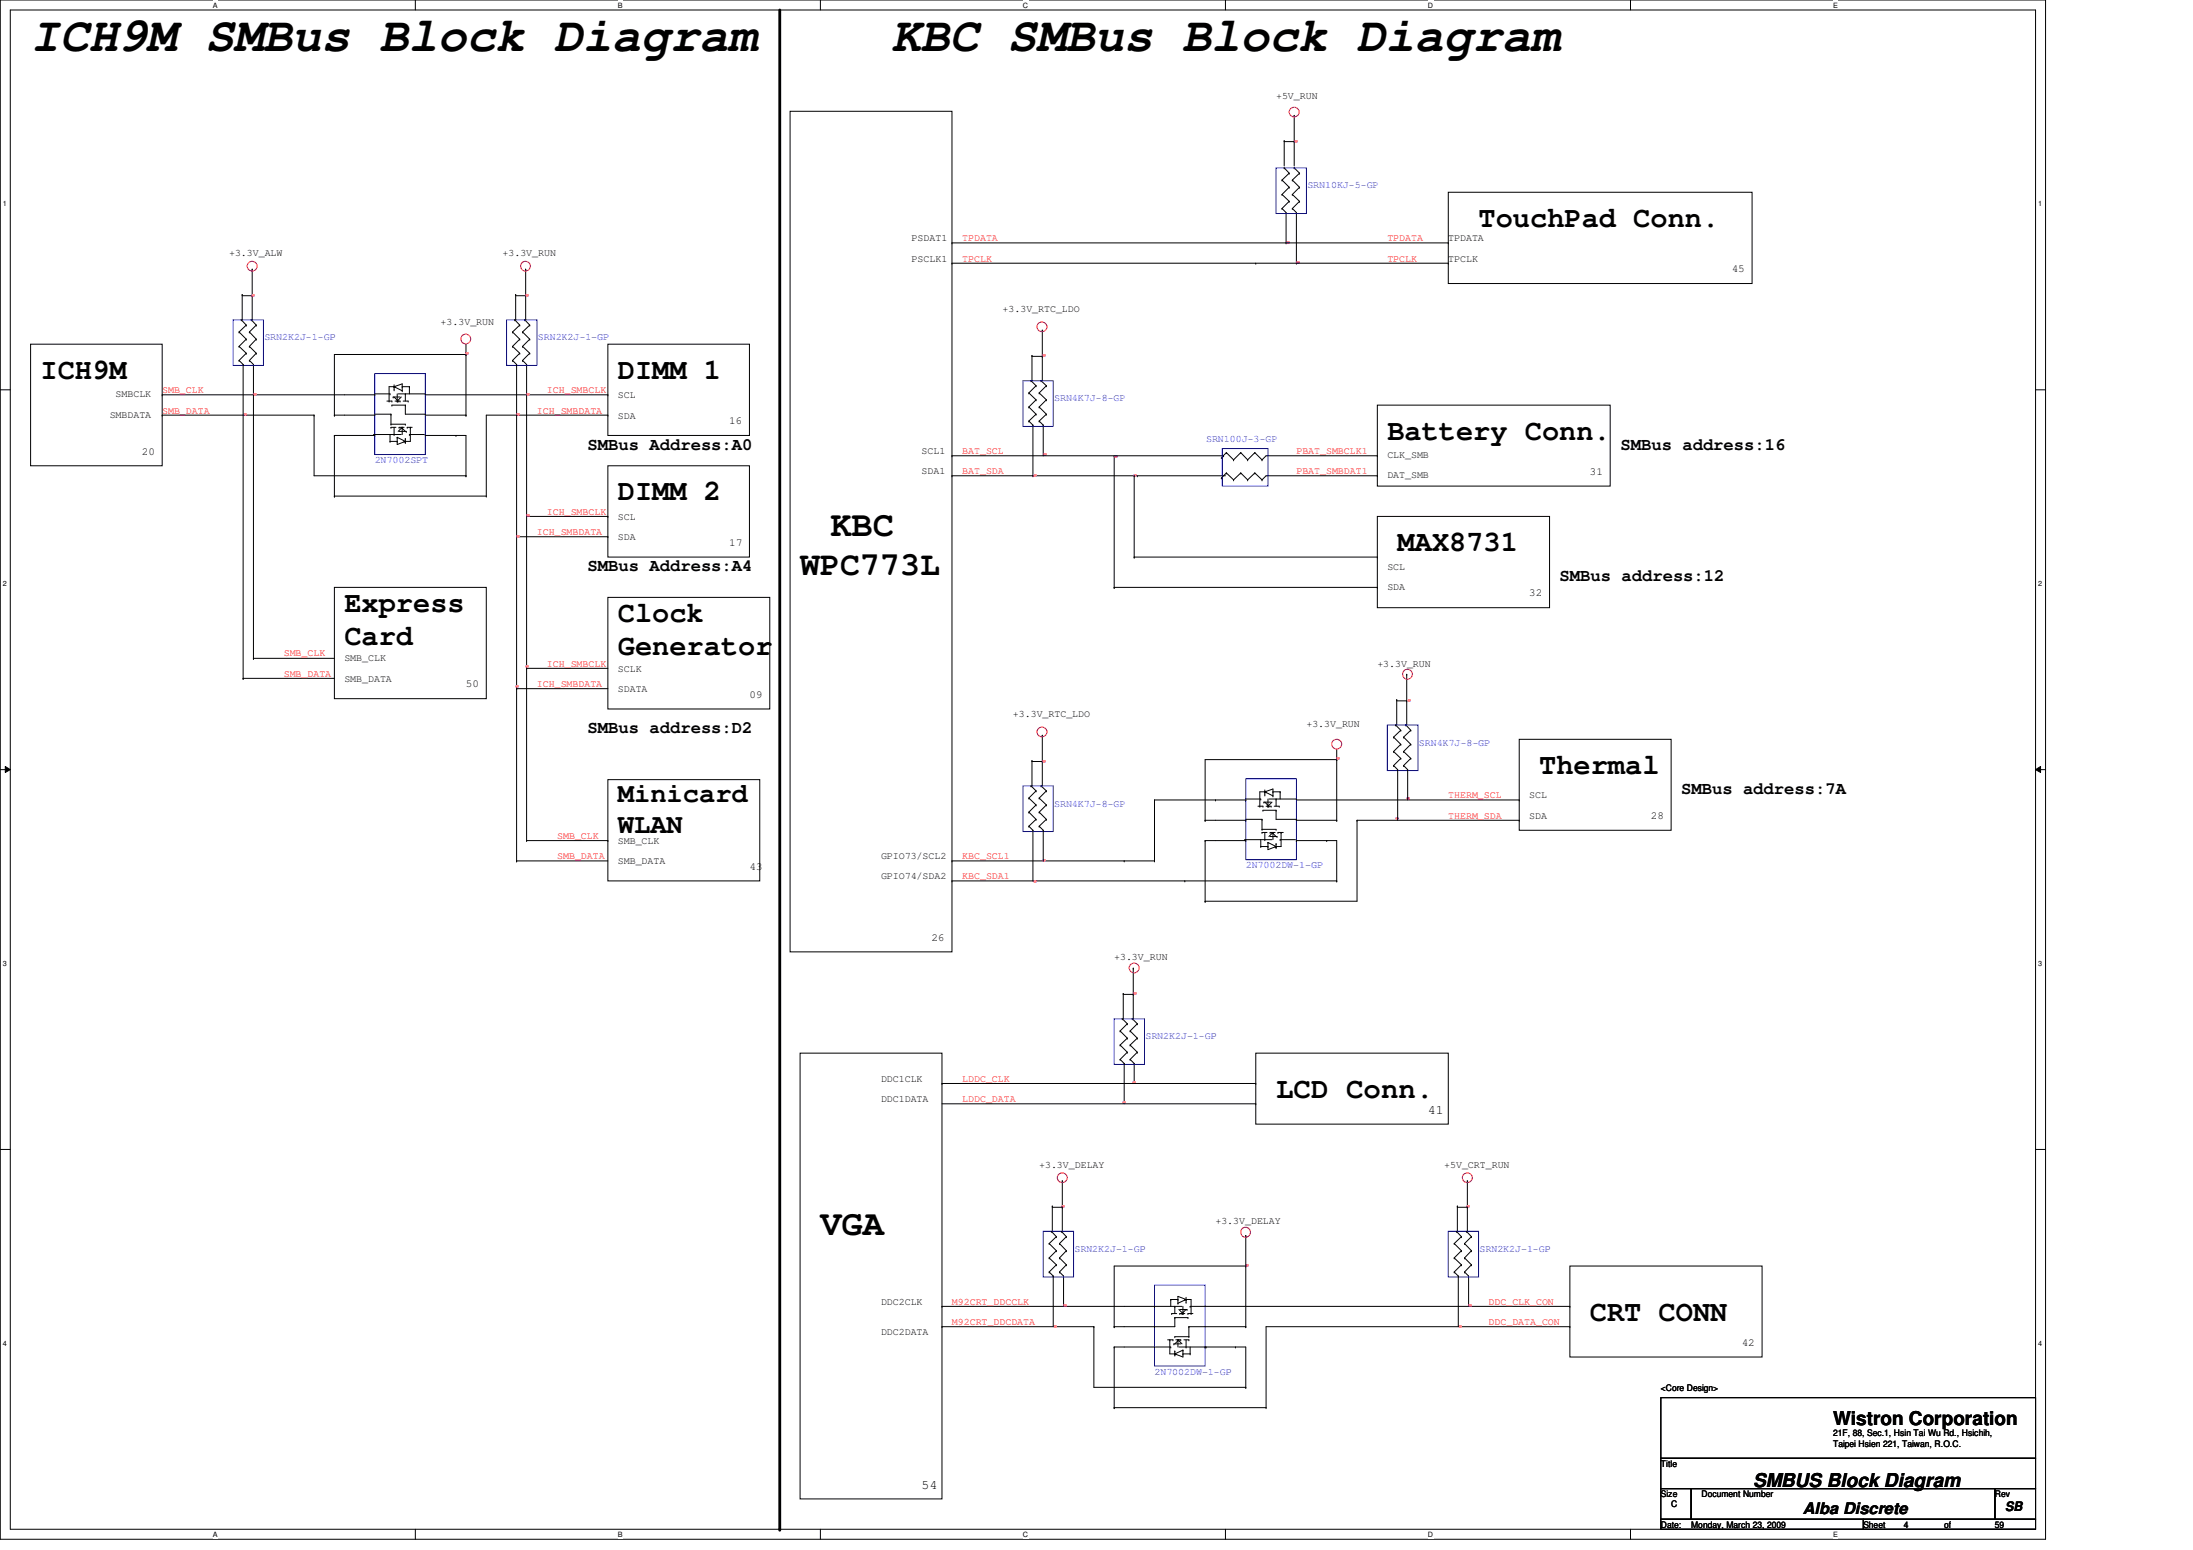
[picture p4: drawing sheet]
<svg xmlns="http://www.w3.org/2000/svg" width="297mm" height="210mm" viewBox="0 0 297 210" stroke-linecap="round" stroke-linejoin="round" font-family="sans-serif">
<path d="M0 0h277.1v208.4h-277.1zM1.4 1.4h274.3v205.7h-274.3z" fill="none" stroke="#000" stroke-width=".14"/>
<g fill="#fff">
<path d="M28.8 .1h.7v1.1h-.7z"/>
<path d="M28.8 207.2h.7v1.1h-.7z"/>
</g>
<path d="M56.3 0v1.4M56.3 207.1v1.3" fill="none" stroke="#000" stroke-width=".14"/>
<g fill="#fff">
<path d="M83.7 .1h.6v1.1h-.6z"/>
<path d="M83.7 207.2h.6v1.1h-.6z"/>
</g>
<path d="M111.1 0v1.4M111.1 207.1v1.3" fill="none" stroke="#000" stroke-width=".14"/>
<g fill="#fff">
<path d="M138.6 .1h.7v1.1h-.7z"/>
<path d="M138.6 207.2h.7v1.1h-.7z"/>
</g>
<path d="M166 0v1.4M166 207.1v1.3" fill="none" stroke="#000" stroke-width=".14"/>
<g fill="#fff">
<path d="M193.4 .1h.7v1.1h-.7z"/>
<path d="M193.4 207.2h.7v1.1h-.7z"/>
</g>
<path d="M220.8 0v1.4M220.8 207.1v1.3" fill="none" stroke="#000" stroke-width=".14"/>
<g fill="#fff">
<path d="M248.3 .1h.6v1.1h-.6z"/>
<path d="M248.3 207.2h.6v1.1h-.6z"/>
<path d="M.4 27.1h.5v1.1h-.5z"/>
<path d="M276.1 27.1h.5v1.1h-.5z"/>
<path d="M.4 78.5h.5v1.1h-.5z"/>
<path d="M276.1 78.5h.5v1.1h-.5z"/>
</g>
<path d="M0 52.8h1.4M275.7 52.8h1.4" fill="none" stroke="#000" stroke-width=".14"/>
<g fill="#fff">
<path d="M.4 129.9h.5v1.1h-.5z"/>
<path d="M276.1 129.9h.5v1.1h-.5z"/>
</g>
<path d="M0 104.2h1.4M.7 103.8l.7 .4-.7 .4zM275.7 104.2l.7-.4v.8zM275.7 104.2h1.4" fill="none" stroke="#000" stroke-width=".14"/>
<path d="M.7 103.8l.7 .4-.7 .4zM275.7 104.2l.7-.4v.8z" fill="#000"/>
<g fill="#fff">
<path d="M.4 181.4h.5v1.1h-.5z"/>
<path d="M276.1 181.4h.5v1.1h-.5z"/>
</g>
<g fill="none" stroke="#000" stroke-width=".14">
<path d="M107 15.1h21.9v113.8h-21.9zM173.9 19h.1M173.9 19v3.5M173.9 19.2h1.4M175.3 15.6h.1M175.3 19.2h.1M175.3 15.6v6.9M32.8 39.9h.1M32.8 39.9v3.4M34.2 36.4h.1M34.2 36.4v6.9M69.8 39.9h.1"/>
<path d="M69.8 39.9v3.4M71.2 36.4h.1M71.2 36.4v6.9M128.9 32.9h.1M128.9 35.6h.1M128.9 35.6h67.3M128.9 32.9h67.3M170.1 35.6h.1M173.6 28.2h.1M173.6 26.3h.1M173.6 24.4h.1M173.6 28.2l.6 .6v4.1"/>
<path d="M173.6 26.3l1 1M173.6 24.4l1 1M173.9 22.7h.1M173.9 22.7l.7 .8M174.2 32.9h.1M174.6 27.3h.1M174.6 25.4h.1M174.6 23.5h.1M174.6 27.3l-1 .9M174.6 25.4l-1 .9M174.6 23.5l-1 .9M175 28.2h.1"/>
<path d="M175 26.3h.1M175 24.4h.1M175 28.2l.6 .6v6.8M175 26.3l1 1M175 24.4l1 1M175.3 22.7h.1M175.3 22.7l.7 .8M175.6 35.6h.1M176 27.3h.1M176 25.4h.1M176 23.5h.1M176 27.3l-1 .9"/>
<path d="M176 25.4l-1 .9M176 23.5l-1 .9M196.2 26h41.1v12.4h-41.1zM196.2 32.9h.1M196.2 35.6h.1M4.1 46.6h17.9v16.5h-17.9zM22 53.5h.1M22 56.2h.1M22 53.5h28.8M22 56.2h20.5M32.4 48.8h.1M32.4 46.9h.1"/>
<path d="M32.4 45h.1M32.4 48.8l.5 .6M32.4 46.9l1 .9M32.4 45l1 .9M32.7 43.3h.1M32.7 43.3l.7 .7M32.8 40h1.4M32.9 49.4h.1M32.9 49.4v42.5M33.4 47.8h.1M33.4 45.9h.1M33.4 44h.1"/>
<path d="M33.4 47.8l-1 1M33.4 45.9l-1 1M33.4 44l-1 1M33.8 48.8h.1M33.8 46.9h.1M33.8 45h.1M33.8 48.8l.5 .6M33.8 46.9l.9 .9M33.8 45l.9 .9M34 43.3h.1M34 43.3l.7 .7M34.2 40h.1"/>
<path d="M34.3 49.4h.1M34.3 49.4v39.8M34.7 47.8h.1M34.7 45.9h.1M34.7 44h.1M34.7 47.8l-.9 1M34.7 45.9l-.9 1M34.7 44l-.9 1M42.5 56.2h.1M42.5 56.2v8.2h20.6M45.3 59h.1M45.3 56.2h.1"/>
<path d="M45.3 56.2h5.5M45.3 59h5.5M45.3 59v8.2M50.6 58.8h.1M50.6 58.8h3.8M50.8 59h.1M50.8 56.2h.1M50.8 53.5h.1M50.8 53.3h2M50.8 56.1h2.2M52.4 54.3h.7M52.7 54.3h.1"/>
<path d="M52.8 53.3h.1M52.8 59.8h.1M52.8 59.8h1M52.8 58.8v1M53 56.1h.1M53 57.4h.1M53 57.9h.1M53 56.1v1.3M53 57.4h1.9M53 57.9h.6M53.1 54.3h.1M53.1 54.9h.1"/>
<path d="M53.1 54.9h1.8M53.3 53.8h.1M53.3 53.8h.9M53.4 52.8h.1M53.4 52.4h.1M53.4 58.8h.1M53.4 52.1v.7M53.4 57.9v.9M53.4 52.4l1.1-.4v.9M53.4 52.4l1.1 .5M53.4 53.8l.5 .5M53.5 52.4h.1"/>
<path d="M53.5 52.4h-.8v1.9M53.5 54.3h.7M53.8 54.3h.1M53.8 59.8h.1M53.8 59.2h.1M53.8 53.3v1M53.8 59.2v1l1.1-.4M53.8 59.2l1.1 .6M53.9 54.3h.1M53.9 53.3h3.7M54.1 57.9h.1M54.1 57.9h.6"/>
<path d="M54.1 58.4h.9M54.2 54.3h.1M54.4 57.9h.1M54.4 53.8l-.6 .5M54.4 57.9l.5 .5M54.5 52.4h.1M54.5 52.9h.1M54.5 57.9h.1M54.5 52.4h1M54.5 57.9v.9M54.5 57.9l-.6 .5M54.6 54.3h.7"/>
<path d="M54.7 59.8h.1M54.9 57.4h.1M54.9 53.3h.1M54.9 54.9h.1M54.9 59.4h.1M54.9 59.8h.1M54.9 54.9v1.2h2.7M54.9 53.3v1M54.9 59.4v.7M55 58.4h.1M55.2 57.9h.1M55.2 57.9h.6"/>
<path d="M55.3 54.3h.1M55.5 52.4h.1M55.5 58.8h.1M55.5 52.4v.9M55.5 58.8h2M55.6 57.9h.1M55.6 57.9v1.9h-.9M57.6 53.3h.1M57.6 56.1h.1M57.6 59h.1M57.6 53.5h24.7M57.6 56.2h5.5"/>
<path d="M57.6 59h5.5v5.4M61.8 59h.1M63.1 56.2h.1M63.1 48h.1M63.1 46.6v9.6M63.1 48h-17.8v8.2M69.4 48.8h.1M69.4 46.9h.1M69.4 45h.1M69.4 48.8l.6 .6M69.4 46.9l1 .9M69.4 45l1 .9"/>
<path d="M69.7 43.3h.1M69.7 43.3l.7 .7M69.8 40h1.4M70 49.4h.1M70 49.4v67.2M70.4 47.8h.1M70.4 45.9h.1M70.4 44h.1M70.4 47.8l-1 1M70.4 45.9l-1 1M70.4 44l-1 1M70.8 48.8h.1"/>
<path d="M70.8 46.9h.1M70.8 45h.1M70.8 48.8l.5 .6M70.8 46.9l1 .9M70.8 45l1 .9M71.1 43.3h.1M71.1 43.3l.7 .7M71.2 40h.1M71.3 53.5h.1M71.3 49.4h.1M71.3 49.4v64.4M71.8 47.8h.1"/>
<path d="M71.8 45.9h.1M71.8 44h.1M71.8 47.8l-1 1M71.8 45.9l-1 1M71.8 44l-1 1M82.3 46.6h19.2v12.4h-19.2zM82.3 53.5h.1M82.3 56.2h.1M82.3 56.2h-16.4v11M139.4 57h.1M139.4 55.1h.1M139.4 53.2h.1"/>
<path d="M139.4 57l.5 .6M139.4 55.1l.9 1M139.4 53.2l.9 .9M139.7 51.6h.1M139.7 51.6l.6 .6M139.8 48.1h.1M139.8 48.1v3.5M139.8 48.3h1.4M139.9 57.6h.1M139.9 57.6v6.8M140.3 56.1h.1M140.3 54.1h.1"/>
<path d="M140.3 52.2h.1M140.3 56.1l-.9 .9M140.3 54.1l-.9 1M140.3 52.2l-.9 1M140.8 57h.1M140.8 55.1h.1M140.8 53.2h.1M140.8 57l.5 .6M140.8 55.1l.9 1M140.8 53.2l.9 .9M141 51.6h.1M141 51.6l.7 .6"/>
<path d="M141.2 44.7h.1M141.2 48.3h.1M141.2 44.7v6.9M141.3 57.6h.1M141.3 57.6v4.1M141.7 56.1h.1M141.7 54.1h.1M141.7 52.2h.1M141.7 56.1l-.9 .9M141.7 54.1l-.9 1M141.7 52.2l-.9 1M186.6 54.9h31.5v10.9h-31.5z"/>
<path d="M45.3 79.5h20.6v15.1h-20.6zM45.3 67.2h.1M45.3 67.2h20.6M63.1 64.4h.1M65.9 67.2h.1M70 72.7h12.3M71.3 69.9h11M82.3 63.1h19.2v12.3h-19.2zM82.3 72.7h.1M82.3 69.9h.1M128.9 61.7h.1M128.9 64.4h.1"/>
<path d="M128.9 64.4h24.7M128.9 61.7h36.8M139.9 64.4h.1M150.9 61.7h.1M150.9 79.5h.1M150.9 61.7v17.8M150.9 79.5h35.7M153.6 64.4h.1M153.6 75.4h.1M153.6 64.4v11M153.6 75.4h33M154 64.4h.1"/>
<path d="M154 64.4h12M165.4 62h.1M165.4 64.7h.1M165.7 61.7h.1M166.1 61.3h.1M166.1 64.1h.1M166.1 61.3l1 1M166.1 61.3l-.7 .7M166.1 64.1l1 .9M166.1 64.1l-.7 .6M167.1 62.3h.1M167.1 65h.1"/>
<path d="M168.1 61.3h.1M168.1 64.1h.1M168.1 61.3l.9 1M168.1 61.3l-1 1M168.1 64.1l.9 .9M168.1 64.1l-1 .9M169 62.3h.1M169 65h.1M170 61.3h.1M170 64.1h.1M170 61.3l.9 1M170 61.3l-1 1"/>
<path d="M170 64.1l.9 .9M170 64.1l-1 .9M170.9 62.3h.1M170.9 65h.1M186.6 69.9h23.3v12.4h-23.3zM186.6 61.7h.1M186.6 64.4h.1M186.6 75.4h.1M186.6 79.5h.1M186.6 64.4h-15.1l-.6 .6M186.6 61.7h-15.1l-.6 .6M32.9 91.9h.1"/>
<path d="M32.9 91.9h12.4M34.3 89.2h.1M34.3 89.2h11M70 93.3h.1M70 93.3h12.3M71.3 90.5h.1M71.3 90.5h11M82.3 80.9h22v15.1h-22zM141.2 99.6h.1M141.2 99.6v6.8M188.8 99.8h.1M188.8 99.8l.9 1"/>
<path d="M189 98.2h.1M189 98.2l.7 .7M189.2 94.7h.1M189.2 94.7v3.5M189.2 94.9h1.3M189.7 98.9h.1M189.7 98.9l-.9 .9M190.1 99.8h.1M190.1 99.8l1 1M190.4 98.2h.1M190.4 98.2l.7 .7M190.5 91.3h.1"/>
<path d="M190.5 94.9h.1M190.5 91.3v6.9M191.1 98.9h.1M191.1 98.9l-1 .9M70 116.6h.1M70 116.6h12.3M71.3 113.8h.1M71.3 113.8h11M82.3 105.6h20.6v13.7h-20.6zM82.3 113.8h.1M128.9 116.6h.1M128.9 119.3h.1"/>
<path d="M128.9 116.6h27.5M128.9 119.3h52.2M139.4 111.9h.1M139.4 110h.1M139.4 108.1h.1M139.4 111.9l.5 .5M139.4 110l.9 1M139.4 108.1l.9 .9M139.7 106.4h.1M139.7 106.4l.6 .7M139.8 103h.1M139.8 103v3.4"/>
<path d="M139.8 103.1h1.4M139.9 112.4h.1M139.9 112.4v6.9M140.3 111h.1M140.3 109h.1M140.3 107.1h.1M140.3 111l-.9 .9M140.3 109l-.9 1M140.3 107.1l-.9 1M140.8 111.9h.1M140.8 110h.1M140.8 108.1h.1"/>
<path d="M140.8 111.9l.5 .5M140.8 110l.9 1M140.8 108.1l.9 .9M141 106.4h.1M141 106.4l.7 .7M141.2 103.1h.1M141.3 112.4h.1M141.3 112.4v4.2M141.7 111h.1M141.7 109h.1M141.7 107.1h.1M141.7 111l-.9 .9"/>
<path d="M141.7 109l-.9 1M141.7 107.1l-.9 1M152.3 116.6h.1M156.4 116.6h.1M156.4 108.3h.1M156.4 108.3h12.3M156.4 108.3v8.3M160.5 119.3h.1M163.2 113.8h.1M163.2 111.1h.1M163.2 113.8h5.5M163.2 113.8v8.2"/>
<path d="M163.2 111.1h5.5M164.6 108.3h.1M168.6 113.7h.1M168.6 113.7h3.7M168.7 113.8h.1M168.7 111.1h.1M168.7 108.3h.1M168.7 108.2h2.1M168.7 111h2.2M170.4 109.2h.7M170.6 109.2h.1M170.8 108.2h.1"/>
<path d="M170.8 114.6h.1M170.8 114.6h.9M170.8 113.7v.9M170.9 111h.1M170.9 112.3h.1M170.9 112.7h.1M170.9 111v1.3M170.9 112.3h1.9M170.9 112.7h.7M171.1 109.2h.1M171.1 109.7h.1M171.1 109.7h1.7"/>
<path d="M171.2 108.6h.1M171.2 108.6h1M171.3 107.7h.1M171.3 107.2h.1M171.3 113.7h.1M171.3 107v.7M171.3 112.7v1M171.3 107.2l1.1-.4v1M171.3 107.2l1.1 .6M171.3 108.6l.6 .6M171.5 107.2h.1M171.5 107.2h-.9v2"/>
<path d="M171.5 109.2h.7M171.7 109.2h.1M171.7 114.6h.1M171.7 114.1h.1M171.7 108.2v1M171.7 114.1v1l1.1-.5M171.7 114.1l1.1 .5M171.9 109.2h.1M171.9 108.2h3.7M172 112.7h.1M172 112.7h.7M172 113.3h1"/>
<path d="M172.2 109.2h.1M172.3 112.7h.1M172.3 108.6l-.6 .6M172.3 112.7l.5 .6M172.4 107.2h.1M172.4 107.8h.1M172.4 112.7h.1M172.4 107.2h1M172.4 112.7v1M172.4 112.7l-.5 .6M172.6 109.2h.7M172.7 114.6h.1"/>
<path d="M172.8 112.3h.1M172.8 108.2h.1M172.8 109.7h.1M172.8 114.3h.1M172.8 114.6h.1M172.8 109.7v1.3h2.8M172.8 108.2v1M172.8 114.3v.6M173 113.3h.1M173.1 112.7h.1M173.1 112.7h.7M173.3 109.2h.1"/>
<path d="M173.4 107.2h.1M173.4 113.7h.1M173.4 107.2v1M173.4 113.7h2.1M173.5 112.7h.1M173.5 112.7v1.9h-.8M175.6 108.2h.1M175.6 111h.1M175.6 113.8h.1M175.6 113.8h5.5v5.5M175.6 111.1h5.5M175.6 108.3h30.2"/>
<path d="M179.7 113.8h.1M181.1 119.3h.1M181.1 111.1h.1M181.1 102.9h.1M181.1 101.5v9.6M181.1 102.9h-17.9v8.2M183.8 111.1h.1M183.8 111.1v10.9h-20.6M183.8 111.1h22M188.8 103.7h.1M188.8 101.8h.1M188.8 103.7l.5 .5"/>
<path d="M188.8 101.8l.9 .9M189.3 104.2h.1M189.3 104.2v6.9M189.7 102.7h.1M189.7 100.8h.1M189.7 102.7l-.9 1M189.7 100.8l-.9 1M190.1 103.7h.1M190.1 101.8h.1M190.1 103.7l.6 .5M190.1 101.8l1 .9M190.7 104.2h.1"/>
<path d="M190.7 104.2v4.1M191.1 102.7h.1M191.1 100.8h.1M191.1 102.7l-1 1M191.1 100.8l-1 1M205.8 100.1h20.6v12.3h-20.6zM205.8 108.3h.1M205.8 111.1h.1M151.7 139.6h.1M151.7 139.6l1 1M152 138h.1M152 138l.7 .6"/>
<path d="M152.1 134.5h.1M152.1 134.5v3.5M152.1 134.7h1.4M152.7 138.6h.1M152.7 138.6l-1 1M153.1 139.6h.1M153.1 139.6l.9 1M153.4 138h.1M153.4 138l.6 .6M153.5 131.1h.1M153.5 134.7h.1M153.5 131.1v6.9"/>
<path d="M154 138.6h.1M154 138.6l-.9 1M163.2 122h.1M0 155.7h1.4M108.4 142.6h19.2v60.4h-19.2zM127.6 146.7h.1M127.6 146.7h42.5M127.6 149.5h42.5M143.9 159.9h.1M143.9 159.9v6.9M151.7 143.5h.1M151.7 141.5h.1"/>
<path d="M151.7 143.5l.6 .5M151.7 141.5l1 1M152.3 144h.1M152.3 144v5.5M152.7 142.5h.1M152.7 140.6h.1M152.7 142.5l-1 1M152.7 140.6l-1 .9M153.1 143.5h.1M153.1 141.5h.1M153.1 143.5l.5 .5M153.1 141.5l.9 1"/>
<path d="M153.6 144h.1M153.6 144v2.7M154 142.5h.1M154 140.6h.1M154 142.5l-.9 1M154 140.6l-.9 .9M170.1 142.6h26.1v9.6h-26.1zM170.1 146.7h.1M170.1 149.5h.1M198.8 159.9h.1M198.8 159.9v6.9M275.7 155.7h1.4"/>
<path d="M127.6 179.7h.1M127.6 176.9h.1M127.6 179.7h20.6M127.6 176.9h32.5M142.1 170.3h.1M142.1 172.3h.1M142.1 168.4h.1M142.1 170.3l1 1M142.1 172.3l.6 .5M142.1 168.4l1 1M142.4 166.8h.1M142.4 166.8l.7 .7"/>
<path d="M142.5 163.3h.1M142.5 163.3v3.5M142.5 163.5h1.4M142.7 172.8h.1M142.7 172.8v6.9M143.1 169.4h.1M143.1 171.3h.1M143.1 167.5h.1M143.1 169.4l-1 .9M143.1 171.3l-1 1M143.1 167.5l-1 .9M143.5 168.4h.1"/>
<path d="M143.5 170.3h.1M143.5 172.3h.1M143.5 168.4l.9 1M143.5 170.3l.9 1M143.5 172.3l.6 .5M143.8 166.8h.1M143.8 166.8l.6 .7M143.9 163.5h.1M144.1 172.8h.1M144.1 172.8v4.1M144.4 167.5h.1M144.4 169.4h.1"/>
<path d="M144.4 171.3h.1M144.4 167.5l-.9 .9M144.4 169.4l-.9 .9M144.4 171.3l-.9 1M148.2 179.7h.1M148.2 179.7v8.2h20.5M150.9 179.7h.1M156.4 176.9h.1M156.4 179.7h.1M158.6 176h.1M158.6 176h1M158.6 176v.9"/>
<path d="M158.7 177.9h.1M158.7 177.9h.7M159.1 176.9h.1M159.1 178.4h.1M159.1 178.4v1.3h-8.2M159.1 176.9v1M159.1 178.4h1.8M159.6 176.5h.1M159.6 176h.1M159.7 177.3l.5 .6M159.8 177.9h.1M159.8 177.9h.7"/>
<path d="M159.8 177.3h1M160.1 177.9h.1M160.2 177.9h.1M160.2 176.9v1M160.5 176h.1M160.5 176h.8v1.9M160.7 176.4h.1M160.7 176h.1M160.7 175.7v.7M160.7 176l-1.1-.4v.9M160.7 176l-1.1 .5M160.7 177.3l-.6 .6"/>
<path d="M160.8 177.3h.1M160.9 177.9h.1M160.9 178.4h.1M160.9 177.9h.7M161 179.7h.1M161 179.7h7.7M161 179.7v1.3M161.2 176.9h.1M161.2 176.9h51.4M161.3 177.9h.1M168.7 179.7h.1M168.7 171.4h.1"/>
<path d="M168.7 167.3h.1M168.7 171.4h-17.8v8.3M168.7 167.3v12.4M197 170.3h.1M197 172.3h.1M197 168.4h.1M197 170.3l.9 1M197 172.3l.5 .5M197 168.4l.9 1M197.3 166.8h.1M197.3 166.8l.6 .7M197.4 163.3h.1"/>
<path d="M197.4 163.5h1.4M197.4 163.3v3.5M197.5 172.8h.1M197.5 172.8v6.9M197.9 169.4h.1M197.9 171.3h.1M197.9 167.5h.1M197.9 169.4l-.9 .9M197.9 171.3l-.9 1M197.9 167.5l-.9 .9M198.4 168.4h.1M198.4 170.3h.1"/>
<path d="M198.4 172.3h.1M198.4 168.4l.9 1M198.4 170.3l.9 1M198.4 172.3l.5 .5M198.6 166.8h.1M198.6 166.8l.7 .7M198.8 163.5h.1M198.9 172.8h.1M198.9 172.8v4.1M199.3 167.5h.1M199.3 169.4h.1M199.3 171.3h.1"/>
<path d="M199.3 167.5l-.9 .9M199.3 169.4l-.9 .9M199.3 171.3l-.9 1M212.6 171.4h26.1v12.4h-26.1zM212.6 179.7h.1M212.6 176.9h.1M212.6 179.7h-41.1v10.9M150.9 182.4h.1M150.9 190.6h.1M150.9 182.4v8.2M150.9 182.4h5.5M150.9 190.6h20.6"/>
<path d="M156.4 182.4h.1M156.5 182.4h2.1M158.2 181.4h.7M158.4 181.4h.1M158.4 181.4v1.9h.9M158.6 182.4h.1M158.9 181.4h.1M159 182h.1M159 182h.9M159.1 181h.1M159.1 183.3h.1M159.1 183h.1"/>
<path d="M159.1 181h1.9M159.1 183v.6M159.3 183.3h.1M159.3 181.4h.6M159.6 181.4h.1M159.6 181.4v1M159.6 181.4l.5 .6M159.7 181.4h.1M159.7 182.4h9v5.5M159.7 181.4l-.6 .6M159.9 181.4h.1M160.2 182.8h.1"/>
<path d="M160.2 183.3h.1M160.2 182.8v1l-1.1-.5M160.2 183.3h1M160.2 182.8l-1.1 .5M160.4 181.4h.6M160.7 182.4h.1M160.7 181.4v1M161 181h.1M161 181.4h.1M161.2 183.3h.1M161.2 182.4v.9M163.2 182.4h.1"/>
<path d="M163.4 182.4h.1M167.3 182.4h.1M168.7 187.9h.1M171.5 190.6h.1M225 189.3h50.7v8.2h-50.7zM225 197.5h50.7v4.1h-50.7zM225 201.6h4.1v4.1h-4.1zM225 205.7h27.4v1.4h-27.4zM229.1 201.6h41.1v4.1h-41.1zM252.4 205.7h23.3v1.4h-23.3zM270.2 201.6h5.5v4.1h-5.5z"/>
</g>
<g fill="none" stroke="#00f" stroke-width=".14">
<path d="M172.8 22.7h4.1v6.2h-4.1zM31.6 43.3h4.1v6.2h-4.1zM50.8 50.6h6.8v11h-6.8zM68.6 43.3h4.1v6.2h-4.1zM138.6 51.6h4.1v6.1h-4.1zM165.6 60.7h6.1v5.1h-6.1zM187.9 98.2h4.2v6.2h-4.2zM138.6 106.4h4.1v6.2h-4.1zM168.7 105.5h6.9v10.9h-6.9zM150.9 138h4.1v6.1h-4.1zM141.3 166.8h4.1v6.1h-4.1zM156.4 174h6.8v11h-6.8z"/>
<path d="M196.2 166.8h4.1v6.1h-4.1z"/>
</g>
<g fill="none" stroke="#f00" stroke-width=".14">
<circle cx="175.3" cy="15.2" r=".67"/>
<circle cx="34.2" cy="36.1" r=".67"/>
<circle cx="71.2" cy="36" r=".66"/>
<circle cx="63.1" cy="45.9" r=".66"/>
<circle cx="141.1" cy="44.3" r=".67"/>
<circle cx="141.1" cy="99.1" r=".67"/>
<circle cx="190.6" cy="91.3" r=".67"/>
<circle cx="181.1" cy="100.8" r=".67"/>
<circle cx="153.6" cy="131.1" r=".67"/>
<circle cx="143.9" cy="159.5" r=".67"/>
<circle cx="198.8" cy="159.5" r=".67"/>
<circle cx="168.7" cy="166.9" r=".67"/>
</g>
<path d="M105.6 1.4v205.7" fill="none" stroke="#000" stroke-width=".38"/>
<circle cx="105.6" cy="207.1" r=".19" fill="#000"/>
<g font-size="6.6">
<text x="4.1" y="6.9">ICH9M SMBus Block Diagram</text>
<text x="120.7" y="6.9">KBC SMBus Block Diagram</text>
</g>
<g font-size="4.8">
<text x="112.5" y="72.6">KBC</text>
<text x="111.1" y="167.2">VGA</text>
</g>
<text font-size="4.5" x="108.4" y="77.8">WPC773L</text>
<g font-size="3.9">
<text x="200.3" y="30.7">TouchPad Conn.</text>
<text x="5.5" y="51.3">ICH9M</text>
<text x="83.7" y="51.3">DIMM 1</text>
<text x="187.9" y="59.5">Battery Conn.</text>
<text x="83.7" y="67.7">DIMM 2</text>
<text x="189.3" y="74.6">MAX8731</text>
<text x="46.6" y="82.8">Express</text>
<text x="46.6" y="87.3">Card</text>
<text x="83.7" y="84.2">Clock</text>
<text x="83.7" y="88.7">Generator</text>
<text x="208.5" y="104.8">Thermal</text>
<text x="172.8" y="148.7">LCD Conn.</text>
<text x="215.3" y="178.9">CRT CONN</text>
</g>
<g font-size="3.7">
<text x="83.7" y="108.6">Minicard</text>
<text x="83.7" y="112.8">WLAN</text>
</g>
<g font-size="2.6">
<text x="248.3" y="193">Wistron Corporation</text>
<text x="237.4" y="201.3">SMBUS Block Diagram</text>
</g>
<g font-size="2.3" fill="#f0f">
<text x="174.2" y="19.9">‧</text>
<text x="173.1" y="33.6">‧</text>
<text x="32.9" y="40.7">‧</text>
<text x="70" y="40.7">‧</text>
<text x="174.5" y="36.3">‧</text>
<text x="61.9" y="48.6">‧</text>
<text x="140.1" y="48.9">‧</text>
<text x="31.8" y="56.9">‧</text>
<text x="33.2" y="54.1">‧</text>
<text x="68.9" y="56.9">‧</text>
<text x="70.2" y="54.1">‧</text>
<text x="138.8" y="65.1">‧</text>
<text x="140.2" y="62.4">‧</text>
<text x="149.8" y="62.5">‧</text>
<text x="152.4" y="65.1">‧</text>
<text x="70.2" y="70.6">‧</text>
<text x="68.9" y="73.4">‧</text>
<text x="68.6" y="93.8">‧</text>
<text x="70" y="91.1">‧</text>
<text x="189.4" y="95.6">‧</text>
<text x="140.1" y="103.8">‧</text>
<text x="179.8" y="103.5">‧</text>
<text x="187.9" y="111.6">‧</text>
<text x="189.3" y="108.9">‧</text>
<text x="140.1" y="117.2">‧</text>
<text x="138.8" y="120.1">‧</text>
<text x="152.4" y="135.3">‧</text>
<text x="152.3" y="147.3">‧</text>
<text x="150.9" y="150">‧</text>
<text x="142.7" y="164.2">‧</text>
<text x="197.5" y="164.2">‧</text>
<text x="167.5" y="172.1">‧</text>
<text x="143" y="177.6">‧</text>
<text x="197.8" y="177.6">‧</text>
<text x="141.6" y="180.3">‧</text>
<text x="196.4" y="180.3">‧</text>
</g>
<g font-size="2.3">
<text x="79.6" y="60.9">SMBus Address:A0</text>
<text x="219.5" y="60.9">SMBus address:16</text>
<text x="79.6" y="77.3">SMBus Address:A4</text>
<text x="211.2" y="78.7">SMBus address:12</text>
<text x="79.6" y="99.3">SMBus address:D2</text>
<text x="227.7" y="107.5">SMBus address:7A</text>
</g>
<text font-size="2.2" x="244.2" y="205">Alba Discrete</text>
<g font-size="1.8">
<text x="193.4" y="150.9">41</text>
<text x="124.8" y="201.6">54</text>
<text x="271.6" y="204.6">SB</text>
</g>
<g font-size="1.5">
<text x="234.6" y="36.9">45</text>
<text x="98.8" y="57.4">16</text>
<text x="19.2" y="61.6">20</text>
<text x="215.3" y="64.3">31</text>
<text x="98.8" y="73.9">17</text>
<text x="207.1" y="80.8">32</text>
<text x="63.1" y="93.1">50</text>
<text x="101.5" y="94.5">09</text>
<text x="223.6" y="111">28</text>
<text x="101.5" y="117.8">43</text>
<text x="126.2" y="127.4">26</text>
<text x="235.9" y="182.2">42</text>
</g>
<g font-size="1.4">
<text x="172.8" y="13.5">+5V_RUN</text>
<text x="31" y="34.7">+3.3V_ALW</text>
<text x="68.1" y="34.7">+3.3V_RUN</text>
<text x="123.5" y="35.4">PSCLK1</text>
<text x="123.5" y="32.7">PSDAT1</text>
<text x="196.2" y="32.7">TPDATA</text>
<text x="196.2" y="35.4">TPCLK</text>
<text x="59.7" y="44.1">+3.3V_RUN</text>
<text x="135.8" y="42.3">+3.3V_RTC_LDO</text>
<text x="15.7" y="53.8">SMBCLK</text>
<text x="83.7" y="53.9">SCL</text>
<text x="14.9" y="56.6">SMBDATA</text>
<text x="83.7" y="56.7">SDA</text>
<text x="124.8" y="61.5">SCL1</text>
<text x="124.8" y="64.2">SDA1</text>
<text x="187.9" y="62">CLK_SMB</text>
<text x="187.9" y="64.8">DAT_SMB</text>
<text x="83.7" y="70.4">SCL</text>
<text x="83.7" y="73.2">SDA</text>
<text x="187.9" y="77.1">SCL</text>
<text x="187.9" y="79.8">SDA</text>
<text x="46.6" y="89.6">SMB_CLK</text>
<text x="46.6" y="92.3">SMB_DATA</text>
<text x="83.7" y="91">SCLK</text>
<text x="83.7" y="93.7">SDATA</text>
<text x="186.6" y="90.3">+3.3V_RUN</text>
<text x="137.2" y="97.2">+3.3V_RTC_LDO</text>
<text x="176.9" y="98.5">+3.3V_RUN</text>
<text x="207.1" y="108.1">SCL</text>
<text x="207.1" y="110.9">SDA</text>
<text x="83.7" y="117">SMB_DATA</text>
<text x="83.7" y="114.3">SMB_CLK</text>
<text x="119.3" y="119.1">GPIO74/SDA2</text>
<text x="119.3" y="116.3">GPIO73/SCL2</text>
<text x="150.9" y="130">+3.3V_RUN</text>
<text x="119.3" y="149.3">DDC1DATA</text>
<text x="119.3" y="146.5">DDC1CLK</text>
<text x="140.8" y="158.2">+3.3V_DELAY</text>
<text x="195.6" y="158.2">+5V_CRT_RUN</text>
<text x="164.6" y="165.7">+3.3V_DELAY</text>
<text x="119.3" y="176.7">DDC2CLK</text>
<text x="119.3" y="180.8">DDC2DATA</text>
</g>
<g font-size="1.4" fill="#00f">
<text x="177.1" y="25.5">SRN10KJ-5-GP</text>
<text x="35.8" y="46.1">SRN2K2J-1-GP</text>
<text x="72.9" y="46.1">SRN2K2J-1-GP</text>
<text x="142.8" y="54.4">SRN4K7J-8-GP</text>
<text x="163.4" y="59.8">SRN100J-3-GP</text>
<text x="50.8" y="62.7">2N7002SPT</text>
<text x="192.2" y="101">SRN4K7J-8-GP</text>
<text x="142.8" y="109.2">SRN4K7J-8-GP</text>
<text x="168.7" y="117.6">2N7002DW-1-GP</text>
<text x="155.1" y="140.8">SRN2K2J-1-GP</text>
<text x="145.5" y="169.5">SRN2K2J-1-GP</text>
<text x="200.4" y="169.5">SRN2K2J-1-GP</text>
<text x="156.4" y="186.1">2N7002DW-1-GP</text>
</g>
<g font-size="1.4" fill="#f00">
<text x="130.3" y="32.7">TPDATA</text>
<text x="130.3" y="35.4">TPCLK</text>
<text x="187.9" y="32.7">TPDATA</text>
<text x="187.9" y="35.4">TPCLK</text>
<text x="22" y="53.3">SMB_CLK</text>
<text x="74.1" y="53.3">ICH_SMBCLK</text>
<text x="22" y="56">SMB_DATA</text>
<text x="72.7" y="56">ICH_SMBDATA</text>
<text x="130.3" y="61.5">BAT_SCL</text>
<text x="130.3" y="64.2">BAT_SDA</text>
<text x="175.6" y="61.5">PBAT_SMBCLK1</text>
<text x="175.6" y="64.2">PBAT_SMBDAT1</text>
<text x="74.1" y="69.7">ICH_SMBCLK</text>
<text x="72.7" y="72.4">ICH_SMBDATA</text>
<text x="38.4" y="88.9">SMB_CLK</text>
<text x="38.4" y="91.7">SMB_DATA</text>
<text x="72.7" y="93">ICH_SMBDATA</text>
<text x="74.1" y="90.3">ICH_SMBCLK</text>
<text x="75.5" y="113.6">SMB_CLK</text>
<text x="196.2" y="108.1">THERM_SCL</text>
<text x="196.2" y="110.9">THERM_SDA</text>
<text x="75.5" y="116.3">SMB_DATA</text>
<text x="130.3" y="116.3">KBC_SCL1</text>
<text x="130.3" y="119.1">KBC_SDA1</text>
<text x="130.3" y="146.5">LDDC_CLK</text>
<text x="130.3" y="149.3">LDDC_DATA</text>
<text x="128.9" y="176.7">M92CRT_DDCCLK</text>
<text x="128.9" y="179.5">M92CRT_DDCDATA</text>
<text x="201.6" y="176.7">DDC_CLK_CON</text>
<text x="201.6" y="179.5">DDC_DATA_CON</text>
</g>
<g font-size="1.2">
<text x="225" y="188.3">&lt;Core Design&gt;</text>
<text x="248.3" y="194.5">21F, 88, Sec.1, Hsin Tai Wu Rd., Hsichih,</text>
<text x="248.3" y="196">Taipei Hsien 221, Taiwan, R.O.C.</text>
<text x="225" y="198.6">Title</text>
<text x="225" y="202.7">Size</text>
<text x="230.5" y="202.7">Document Number</text>
<text x="270.2" y="202.7">Rev</text>
<text x="225" y="206.9">Date:</text>
<text x="226.4" y="204.1">C</text>
<text x="229.1" y="206.9">Monday, March 23, 2009</text>
<text x="252.4" y="206.9">Sheet</text>
<text x="257.9" y="206.9">4</text>
<text x="263.4" y="206.9">of</text>
<text x="270.2" y="206.9">59</text>
</g>
<g font-size="1">
<text x="28.8" y="1">A</text>
<text x="83.7" y="1">B</text>
<text x="138.6" y="1">C</text>
<text x="193.4" y="1">D</text>
<text x="248.3" y="1">E</text>
<text x=".4" y="27.9">1</text>
<text x="276.1" y="27.9">1</text>
<text x=".4" y="79.4">2</text>
<text x="276.1" y="79.4">2</text>
<text x=".4" y="130.8">3</text>
<text x="276.1" y="130.8">3</text>
<text x=".4" y="182.2">4</text>
<text x="276.1" y="182.2">4</text>
<text x="28.8" y="208.1">A</text>
<text x="83.7" y="208.1">B</text>
<text x="138.6" y="208.1">C</text>
<text x="193.4" y="208.1">D</text>
<text x="248.3" y="208.1">E</text>
</g>
</svg>
